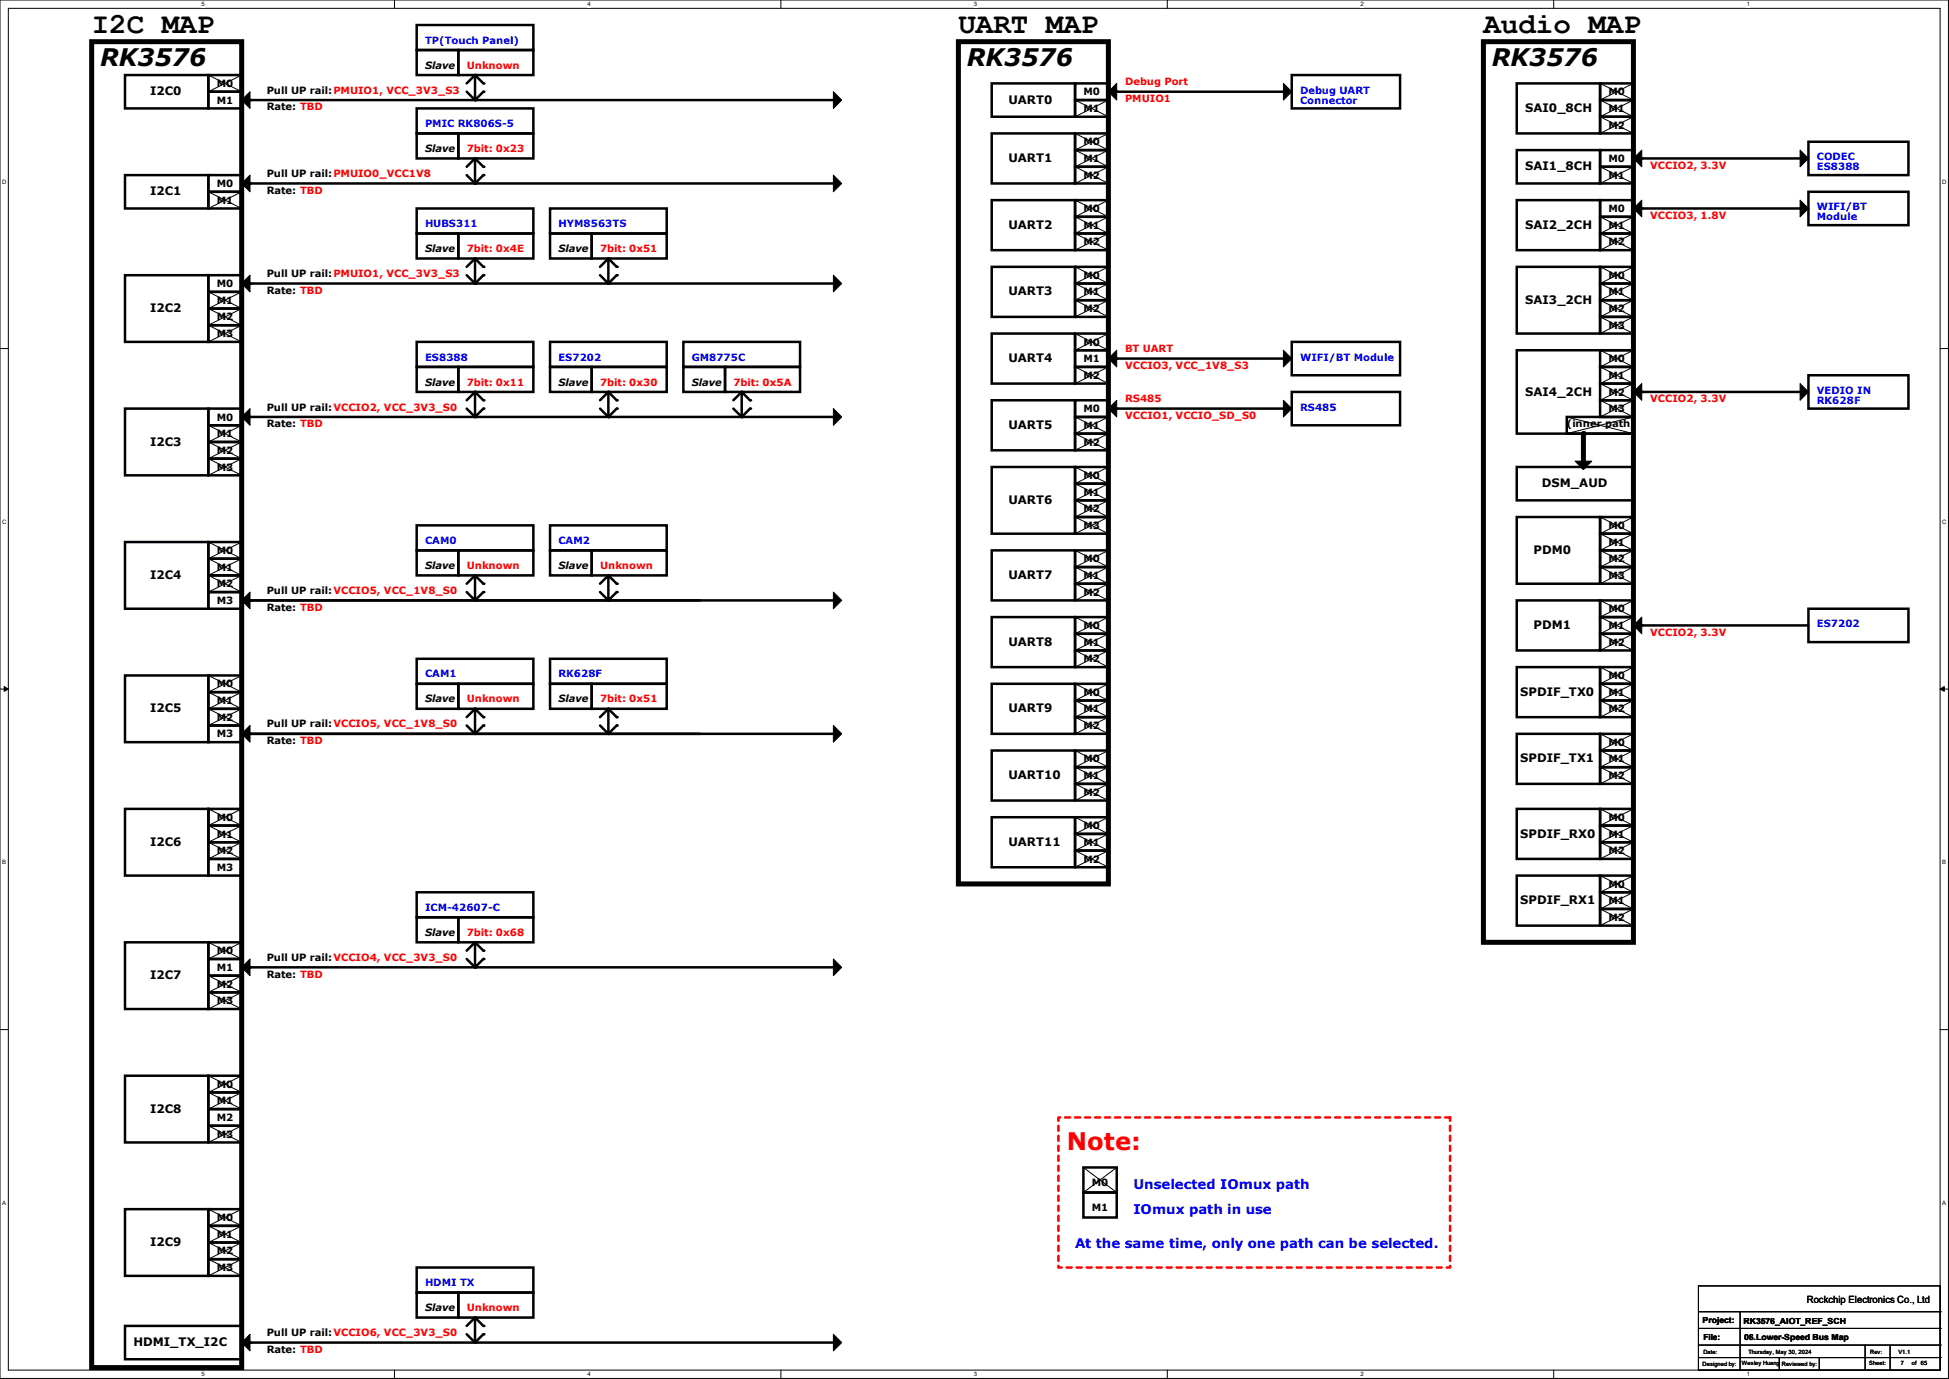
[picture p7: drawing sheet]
<svg xmlns="http://www.w3.org/2000/svg" width="297mm" height="210mm" viewBox="0 0 297 210" stroke-linecap="round" stroke-linejoin="round" font-family="sans-serif">
<path d="M0 0h296.9v209.9h-296.9zM1.3 1.3h294.4v207.4h-294.4z" fill="none" stroke="#000" stroke-width=".15"/>
<g fill="#fff">
<path d="M30.7 .1h.5v1h-.5z"/>
<path d="M30.7 208.8h.5v1h-.5z"/>
</g>
<path d="M60.1 0v1.3M60.1 208.7v1.2" fill="none" stroke="#000" stroke-width=".15"/>
<g fill="#fff">
<path d="M89.5 .1h.5v1h-.5z"/>
<path d="M89.5 208.8h.5v1h-.5z"/>
</g>
<path d="M119 0v1.3M119 208.7v1.2" fill="none" stroke="#000" stroke-width=".15"/>
<g fill="#fff">
<path d="M148.4 .1h.5v1h-.5z"/>
<path d="M148.4 208.8h.5v1h-.5z"/>
</g>
<path d="M177.9 0v1.3M177.9 208.7v1.2" fill="none" stroke="#000" stroke-width=".15"/>
<g fill="#fff">
<path d="M207.3 .1h.5v1h-.5z"/>
<path d="M207.3 208.8h.5v1h-.5z"/>
</g>
<path d="M236.8 0v1.3M236.8 208.7v1.2" fill="none" stroke="#000" stroke-width=".15"/>
<g fill="#fff">
<path d="M266.2 .1h.5v1h-.5z"/>
<path d="M266.2 208.8h.5v1h-.5z"/>
<path d="M.3 27.2h.7v1h-.7z"/>
<path d="M296 27.2h.6v1h-.6z"/>
<path d="M.3 79h.7v1h-.7z"/>
<path d="M296 79h.6v1h-.6z"/>
</g>
<path d="M0 53.1h1.3M295.7 53.1h1.2" fill="none" stroke="#000" stroke-width=".15"/>
<g fill="#fff">
<path d="M.3 130.9h.6v1h-.6z"/>
<path d="M296 130.9h.6v1h-.6z"/>
</g>
<path d="M0 104.9h1.3M295.7 104.9h1.2" fill="none" stroke="#000" stroke-width=".15"/>
<path d="M.6 104.6l.7 .3-.7 .4zM295.7 104.9l.6-.3v.7z" fill="#000" stroke="#000" stroke-width=".15"/>
<g fill="#fff">
<path d="M.3 182.7h.6v1h-.6z"/>
<path d="M296 182.7h.5v1h-.5z"/>
</g>
<g fill="none" stroke="#000" stroke-width=".15">
<path d="M31.7 11.4h.1M31.7 11.4l5.1 2.6M36.8 11.4h.1M36.8 11.4l-5.1 2.6M163.8 15.2h.1M163.8 15.2l5.1 2.6M168.9 15.2h.1M168.9 15.2l-5.1 2.6M243.8 15.2h.1M243.8 17.8h.1M243.8 12.7h.1M243.8 15.2l5.1 2.6"/>
<path d="M243.8 17.8l5.1 2.5M243.8 12.7l5.1 2.5M248.9 15.2h.1M248.9 17.8h.1M248.9 12.7h.1M248.9 15.2l-5.1 2.6M248.9 17.8l-5.1 2.5M248.9 12.7l-5.1 2.5M31.7 29.2h.1M31.7 29.2l5.1 2.5M36.8 29.2h.1M36.8 29.2l-5.1 2.5"/>
<path d="M163.8 20.3h.1M163.8 22.9h.1M163.8 25.4h.1M163.8 30.5h.1M163.8 33h.1M163.8 35.6h.1M163.8 20.3l5.1 2.6M163.8 22.9l5.1 2.5M163.8 25.4l5.1 2.5M163.8 30.5l5.1 2.5M163.8 33l5.1 2.6M163.8 35.6l5.1 2.5"/>
<path d="M168.9 20.3h.1M168.9 22.9h.1M168.9 25.4h.1M168.9 30.5h.1M168.9 33h.1M168.9 35.6h.1M168.9 20.3l-5.1 2.6M168.9 22.9l-5.1 2.5M168.9 25.4l-5.1 2.5M168.9 30.5l-5.1 2.5M168.9 33l-5.1 2.6M168.9 35.6l-5.1 2.5"/>
<path d="M243.8 25.4h.1M243.8 33h.1M243.8 35.6h.1M243.8 25.4l5.1 2.5M243.8 33l5.1 2.6M243.8 35.6l5.1 2.5M248.9 25.4h.1M248.9 33h.1M248.9 35.6h.1M248.9 25.4l-5.1 2.5M248.9 33l-5.1 2.6M248.9 35.6l-5.1 2.5"/>
<path d="M31.7 44.4h.1M31.7 47h.1M31.7 49.5h.1M31.7 44.4l5.1 2.6M31.7 47l5.1 2.5M31.7 49.5l5.1 2.6M36.8 44.4h.1M36.8 47h.1M36.8 49.5h.1M36.8 44.4l-5.1 2.6M36.8 47l-5.1 2.5M36.8 49.5l-5.1 2.6"/>
<path d="M163.8 40.6h.1M163.8 43.2h.1M163.8 45.7h.1M163.8 55.9h.1M163.8 50.8h.1M163.8 40.6l5.1 2.6M163.8 43.2l5.1 2.5M163.8 45.7l5.1 2.6M163.8 55.9l5.1 2.5M163.8 50.8l5.1 2.5M168.9 40.6h.1M168.9 43.2h.1"/>
<path d="M168.9 45.7h.1M168.9 55.9h.1M168.9 50.8h.1M168.9 40.6l-5.1 2.6M168.9 43.2l-5.1 2.5M168.9 45.7l-5.1 2.6M168.9 55.9l-5.1 2.5M168.9 50.8l-5.1 2.5M243.8 40.6h.1M243.8 43.2h.1M243.8 45.7h.1M243.8 48.3h.1"/>
<path d="M243.8 53.3h.1M243.8 55.9h.1M243.8 58.4h.1M243.8 40.6l5.1 2.6M243.8 43.2l5.1 2.5M243.8 45.7l5.1 2.6M243.8 48.3l5.1 2.5M243.8 53.3l5.1 2.6M243.8 55.9l5.1 2.5M243.8 58.4l5.1 2.6M248.9 40.6h.1M248.9 43.2h.1"/>
<path d="M248.9 45.7h.1M248.9 48.3h.1M248.9 53.3h.1M248.9 55.9h.1M248.9 58.4h.1M248.9 40.6l-5.1 2.6M248.9 43.2l-5.1 2.5M248.9 45.7l-5.1 2.6M248.9 48.3l-5.1 2.5M248.9 53.3l-5.1 2.6M248.9 55.9l-5.1 2.5M248.9 58.4l-5.1 2.6"/>
<path d="M31.7 64.8h.1M31.7 67.3h.1M31.7 69.8h.1M31.7 64.8l5.1 2.5M31.7 67.3l5.1 2.5M31.7 69.8l5.1 2.6M36.8 64.8h.1M36.8 67.3h.1M36.8 69.8h.1M36.8 64.8l-5.1 2.5M36.8 67.3l-5.1 2.5M36.8 69.8l-5.1 2.6"/>
<path d="M163.8 73.7h.1M163.8 76.2h.1M163.8 78.7h.1M163.8 71.1h.1M163.8 66h.1M163.8 63.5h.1M163.8 73.7l5.1 2.5M163.8 76.2l5.1 2.5M163.8 78.7l5.1 2.6M163.8 71.1l5.1 2.6M163.8 66l5.1 2.6M163.8 63.5l5.1 2.5"/>
<path d="M168.9 73.7h.1M168.9 76.2h.1M168.9 78.7h.1M168.9 71.1h.1M168.9 66h.1M168.9 63.5h.1M168.9 73.7l-5.1 2.5M168.9 76.2l-5.1 2.5M168.9 78.7l-5.1 2.6M168.9 71.1l-5.1 2.6M168.9 66l-5.1 2.6M168.9 63.5l-5.1 2.5"/>
<path d="M238.8 63.5h.1M238.8 63.5l10.1 2.5M243.8 61h.1M243.8 78.7h.1M243.8 61l5.1 2.5M243.8 78.7l5.1 2.6M248.9 61h.1M248.9 78.7h.1M248.9 63.5h.1M248.9 61l-5.1 2.5M248.9 78.7l-5.1 2.6M248.9 63.5l-10.1 2.5"/>
<path d="M31.7 82.5h.1M31.7 85.1h.1M31.7 87.6h.1M31.7 82.5l5.1 2.6M31.7 85.1l5.1 2.5M31.7 87.6l5.1 2.6M36.8 82.5h.1M36.8 85.1h.1M36.8 87.6h.1M36.8 82.5l-5.1 2.6M36.8 85.1l-5.1 2.5M36.8 87.6l-5.1 2.6"/>
<path d="M163.8 83.8h.1M163.8 86.4h.1M163.8 88.9h.1M163.8 94h.1M163.8 96.5h.1M163.8 99.1h.1M163.8 83.8l5.1 2.6M163.8 86.4l5.1 2.5M163.8 88.9l5.1 2.5M163.8 94l5.1 2.5M163.8 96.5l5.1 2.6M163.8 99.1l5.1 2.5"/>
<path d="M168.9 83.8h.1M168.9 86.4h.1M168.9 88.9h.1M168.9 94h.1M168.9 96.5h.1M168.9 99.1h.1M168.9 83.8l-5.1 2.6M168.9 86.4l-5.1 2.5M168.9 88.9l-5.1 2.5M168.9 94l-5.1 2.5M168.9 96.5l-5.1 2.6M168.9 99.1l-5.1 2.5"/>
<path d="M243.8 94h.1M243.8 96.5h.1M243.8 81.3h.1M243.8 83.8h.1M243.8 86.4h.1M243.8 91.4h.1M243.8 94l5.1 2.5M243.8 96.5l5.1 2.6M243.8 81.3l5.1 2.5M243.8 83.8l5.1 2.6M243.8 86.4l5.1 2.5M243.8 91.4l5.1 2.6"/>
<path d="M248.9 94h.1M248.9 96.5h.1M248.9 81.3h.1M248.9 83.8h.1M248.9 86.4h.1M248.9 91.4h.1M248.9 94l-5.1 2.5M248.9 96.5l-5.1 2.6M248.9 81.3l-5.1 2.5M248.9 83.8l-5.1 2.6M248.9 86.4l-5.1 2.5M248.9 91.4l-5.1 2.6"/>
<path d="M31.7 102.9h.1M31.7 105.4h.1M31.7 107.9h.1M31.7 102.9l5.1 2.5M31.7 105.4l5.1 2.5M31.7 107.9l5.1 2.6M36.8 102.9h.1M36.8 105.4h.1M36.8 107.9h.1M36.8 102.9l-5.1 2.5M36.8 105.4l-5.1 2.5M36.8 107.9l-5.1 2.6"/>
<path d="M163.8 104.1h.1M163.8 106.7h.1M163.8 109.2h.1M163.8 114.3h.1M163.8 116.8h.1M163.8 119.4h.1M163.8 104.1l5.1 2.6M163.8 106.7l5.1 2.5M163.8 109.2l5.1 2.6M163.8 114.3l5.1 2.5M163.8 116.8l5.1 2.6M163.8 119.4l5.1 2.5"/>
<path d="M168.9 104.1h.1M168.9 106.7h.1M168.9 109.2h.1M168.9 114.3h.1M168.9 116.8h.1M168.9 119.4h.1M168.9 104.1l-5.1 2.6M168.9 106.7l-5.1 2.5M168.9 109.2l-5.1 2.6M168.9 114.3l-5.1 2.5M168.9 116.8l-5.1 2.6M168.9 119.4l-5.1 2.5"/>
<path d="M243.8 104.1h.1M243.8 106.7h.1M243.8 114.3h.1M243.8 116.8h.1M243.8 111.8h.1M243.8 101.6h.1M243.8 104.1l5.1 2.6M243.8 106.7l5.1 2.5M243.8 114.3l5.1 2.5M243.8 116.8l5.1 2.6M243.8 111.8l5.1 2.5M243.8 101.6l5.1 2.5"/>
<path d="M248.9 104.1h.1M248.9 106.7h.1M248.9 114.3h.1M248.9 116.8h.1M248.9 111.8h.1M248.9 101.6h.1M248.9 104.1l-5.1 2.6M248.9 106.7l-5.1 2.5M248.9 114.3l-5.1 2.5M248.9 116.8l-5.1 2.6M248.9 111.8l-5.1 2.5M248.9 101.6l-5.1 2.5"/>
<path d="M31.7 123.2h.1M31.7 125.7h.1M31.7 128.3h.1M31.7 123.2v5.1M31.7 128.3l5.1 2.5M31.7 125.7l5.1 2.6M31.7 123.2l5.1 2.5M36.8 128.3h.1M36.8 125.7h.1M36.8 123.2h.1M36.8 128.3l-5.1 2.5M36.8 125.7l-5.1 2.6"/>
<path d="M36.8 123.2l-5.1 2.5M163.8 124.5h.1M163.8 127h.1M163.8 129.5h.1M163.8 124.5l5.1 2.5M163.8 127l5.1 2.5M163.8 129.5l5.1 2.6M168.9 124.5h.1M168.9 127h.1M168.9 129.5h.1M168.9 124.5l-5.1 2.5M168.9 127l-5.1 2.5"/>
<path d="M168.9 129.5l-5.1 2.6M243.8 125.7h.1M243.8 128.3h.1M243.8 135.9h.1M243.8 138.4h.1M243.8 133.3h.1M243.8 123.2h.1M243.8 125.7l5.1 2.6M243.8 128.3l5.1 2.5M243.8 135.9l5.1 2.5M243.8 138.4l5.1 2.6M243.8 133.3l5.1 2.6"/>
<path d="M243.8 123.2l5.1 2.5M248.9 125.7h.1M248.9 128.3h.1M248.9 135.9h.1M248.9 138.4h.1M248.9 133.3h.1M248.9 123.2h.1M248.9 125.7l-5.1 2.6M248.9 128.3l-5.1 2.5M248.9 135.9l-5.1 2.5M248.9 138.4l-5.1 2.6M248.9 133.3l-5.1 2.6"/>
<path d="M248.9 123.2l-5.1 2.5M0 156.8h1.3M31.7 143.5h.1M31.7 148.6h.1M31.7 151.1h.1M31.7 143.5l5.1 2.5M31.7 148.6l5.1 2.5M31.7 151.1l5.1 2.6M36.8 143.5h.1M36.8 148.6h.1M36.8 151.1h.1M36.8 143.5l-5.1 2.5"/>
<path d="M36.8 148.6l-5.1 2.5M36.8 151.1l-5.1 2.6M295.7 156.8h1.2M31.7 163.8h.1M31.7 166.4h.1M31.7 171.4h.1M31.7 163.8l5.1 2.6M31.7 166.4l5.1 2.5M31.7 171.4l5.1 2.6M36.8 163.8h.1M36.8 166.4h.1M36.8 171.4h.1"/>
<path d="M36.8 163.8l-5.1 2.6M36.8 166.4l-5.1 2.5M36.8 171.4l-5.1 2.6M165.1 177.8h.1M165.1 177.8l5.1 3.8M170.2 177.8h.1M170.2 177.8l-5.1 3.8M31.7 184.1h.1M31.7 186.7h.1M31.7 189.2h.1M31.7 191.8h.1M31.7 184.1l5.1 2.6"/>
<path d="M31.7 186.7l5.1 2.5M31.7 189.2l5.1 2.6M31.7 191.8l5.1 2.5M36.8 184.1h.1M36.8 186.7h.1M36.8 189.2h.1M36.8 191.8h.1M36.8 184.1l-5.1 2.6M36.8 186.7l-5.1 2.5M36.8 189.2l-5.1 2.6M36.8 191.8l-5.1 2.5M258.8 195.8h36.9v12.9h-36.9z"/>
<path d="M258.8 199.8h36.9M265.2 199.8v8.9M295.7 199.8h.1M258.8 202.3h36.9M258.8 204.9h36.9M258.8 206.8h36.9M265.2 208.7h.1M271.1 208.7h.1M271.1 206.8v1.9M277.2 208.7h.1M277.2 206.8v1.9M284.2 208.7h.1"/>
<path d="M284.2 204.9v3.8M288 208.7h.1M288 204.9v3.8M295.7 202.3h.1M295.7 204.9h.1M295.7 206.8h.1"/>
</g>
<path d="M161.3 170.2h59.7v22.8h-59.7z" fill="none" stroke="#f00" stroke-width=".38" stroke-dasharray=".8 .8"/>
<path d="M14 6.3h22.8v202h-22.8zM146 6.3h22.9v128.3h-22.9zM226.1 6.3h22.8v137.2h-22.8zM241.3 66v5.1" fill="none" stroke="#000" stroke-width=".76"/>
<g fill="#000" stroke="#000" stroke-width=".15">
<path d="M36.8 15.2l1.3-1.2v2.5z" fill-rule="evenodd"/>
<path d="M127 14l1.3 1.2-1.3 1.3z" fill-rule="evenodd"/>
<path d="M170.2 12.7v2.5l-1.3-1.2z" fill-rule="evenodd"/>
<path d="M195.6 12.7l1.2 1.3-1.2 1.2z" fill-rule="evenodd"/>
<path d="M36.8 27.9l1.3-1.2v2.5z" fill-rule="evenodd"/>
<path d="M127 26.7l1.3 1.2-1.3 1.3z" fill-rule="evenodd"/>
<path d="M250.2 22.9v2.5l-1.3-1.3z" fill-rule="evenodd"/>
<path d="M250.2 30.5v2.5l-1.3-1.3z" fill-rule="evenodd"/>
<path d="M274.3 22.9l1.3 1.2-1.3 1.3z" fill-rule="evenodd"/>
<path d="M274.3 30.5l1.3 1.2-1.3 1.3z" fill-rule="evenodd"/>
<path d="M36.8 43.2l1.3-1.3v2.5z" fill-rule="evenodd"/>
<path d="M127 41.9l1.3 1.3-1.3 1.2z" fill-rule="evenodd"/>
<path d="M168.9 54.6l1.3-1.3v2.6z" fill-rule="evenodd"/>
<path d="M195.6 53.3l1.2 1.3-1.2 1.3z" fill-rule="evenodd"/>
<path d="M250.2 58.4v2.6l-1.3-1.3z" fill-rule="evenodd"/>
<path d="M274.3 58.4l1.3 1.3-1.3 1.3z" fill-rule="evenodd"/>
<path d="M36.8 63.5l1.3-1.3v2.6z" fill-rule="evenodd"/>
<path d="M127 62.2l1.3 1.3-1.3 1.3z" fill-rule="evenodd"/>
<path d="M170.2 61v2.5l-1.3-1.3z" fill-rule="evenodd"/>
<path d="M195.6 61l1.2 1.2-1.2 1.3z" fill-rule="evenodd"/>
<path d="M240 70.2h2.6l-1.3 1.3v-1.3v1.3z" fill-rule="evenodd"/>
<path d="M38.1 90.2v2.5l-1.3-1.3z" fill-rule="evenodd"/>
<path d="M127 90.2l1.3 1.2-1.3 1.3z" fill-rule="evenodd"/>
<path d="M248.9 95.2l1.3-1.2v2.5z" fill-rule="evenodd"/>
<path d="M36.8 111.8l1.3-1.3v2.5z" fill-rule="evenodd"/>
<path d="M127 110.5l1.3 1.3-1.3 1.2z" fill-rule="evenodd"/>
<path d="M36.8 147.3l1.3-1.3v2.6z" fill-rule="evenodd"/>
<path d="M127 146l1.3 1.3-1.3 1.3z" fill-rule="evenodd"/>
<path d="M36.8 204.5l1.3-1.3v2.5z" fill-rule="evenodd"/>
<path d="M127 203.2l1.3 1.3-1.3 1.2z" fill-rule="evenodd"/>
</g>
<g fill="none" stroke="#000" stroke-width=".38">
<path d="M19 11.4h12.7v5.1h-12.7zM31.7 11.4h5.1v2.6h-5.1zM31.7 14h5.1v2.5h-5.1zM38.1 15.2h88.9M63.5 16.5h17.8v3.8h-17.8zM63.5 3.8h17.8v3.8h-17.8zM63.5 7.6h6.3v3.8h-6.3zM69.8 7.6h11.5v3.8h-11.5zM71.1 14l1.3 1.2M72.4 11.4v3.8M72.4 11.4l-1.3 1.3M72.4 11.4l1.3 1.3"/>
<path d="M73.7 14l-1.3 1.2M151.1 12.7h12.7v5.1h-12.7zM163.8 12.7h5.1v2.5h-5.1zM163.8 15.2h5.1v2.6h-5.1zM170.2 14h25.4M196.8 11.4h16.6v5.1h-16.6zM231.1 12.7h12.7v7.6h-12.7zM243.8 12.7h5.1v2.5h-5.1zM243.8 15.2h5.1v2.6h-5.1zM243.8 17.8h5.1v2.5h-5.1zM19 26.7h12.7v5h-12.7zM31.7 26.7h5.1v2.5h-5.1z"/>
<path d="M31.7 29.2h5.1v2.5h-5.1zM38.1 27.9h88.9M63.5 31.7h17.8v3.9h-17.8zM63.5 35.6h6.3v3.8h-6.3zM63.5 20.3h6.3v3.8h-6.3zM69.8 35.6h11.5v3.8h-11.5zM69.8 20.3h11.5v3.8h-11.5zM71.1 26.7l1.3 1.2M72.4 24.1v3.8M72.4 39.4v3.8M72.4 39.4l-1.3 1.2M72.4 39.4l1.3 1.2"/>
<path d="M72.4 24.1l-1.3 1.3M72.4 24.1l1.3 1.3M73.7 26.7l-1.3 1.2M83.8 35.6h6.4v3.8h-6.4zM83.8 31.7h17.8v3.9h-17.8zM90.2 35.6h11.4v3.8h-11.4zM92.7 39.4l-1.3 1.2M92.7 39.4l1.3 1.2M92.7 39.4v3.8M151.1 20.3h12.7v7.6h-12.7zM151.1 30.5h12.7v7.6h-12.7zM163.8 20.3h5.1v2.6h-5.1z"/>
<path d="M163.8 25.4h5.1v2.5h-5.1zM163.8 22.9h5.1v2.5h-5.1zM163.8 35.6h5.1v2.5h-5.1zM163.8 30.5h5.1v2.5h-5.1zM163.8 33h5.1v2.6h-5.1zM231.1 22.9h12.7v5h-12.7zM231.1 30.5h12.7v7.6h-12.7zM243.8 25.4h5.1v2.5h-5.1zM243.8 22.9h5.1v2.5h-5.1zM243.8 35.6h5.1v2.5h-5.1zM243.8 33h5.1v2.6h-5.1zM243.8 30.5h5.1v2.5h-5.1z"/>
<path d="M250.2 24.1h25.4M250.2 31.7h25.4M275.6 21.6h15.2v5.1h-15.2zM275.6 29.2h15.2v5.1h-15.2zM19 41.9h12.7v10.2h-12.7zM31.7 41.9h5.1v2.5h-5.1zM31.7 44.4h5.1v2.6h-5.1zM31.7 47h5.1v2.5h-5.1zM31.7 49.5h5.1v2.6h-5.1zM38.1 43.2h88.9M63.5 55.9h6.3v3.8h-6.3zM63.5 52.1h17.8v3.8h-17.8z"/>
<path d="M69.8 55.9h11.5v3.8h-11.5zM71.1 41.9l1.3 1.3M72.4 59.7l-1.3 1.3M72.4 59.7l1.3 1.3M72.4 59.7v3.8M73.7 41.9l-1.3 1.3M83.8 55.9h6.4v3.8h-6.4zM83.8 52.1h17.8v3.8h-17.8zM90.2 55.9h11.4v3.8h-11.4zM91.4 41.9l1.3 1.3M92.7 59.7v3.8M92.7 59.7l-1.3 1.3"/>
<path d="M92.7 59.7l1.3 1.3M94 41.9l-1.3 1.3M104.1 52.1h17.8v3.8h-17.8zM104.1 55.9h6.4v3.8h-6.4zM110.5 55.9h11.4v3.8h-11.4zM113 59.7l-1.2 1.3M113 59.7l1.3 1.3M113 59.7v3.8M151.1 40.6h12.7v7.7h-12.7zM151.1 50.8h12.7v7.6h-12.7zM163.8 40.6h5.1v2.6h-5.1zM163.8 43.2h5.1v2.5h-5.1z"/>
<path d="M163.8 45.7h5.1v2.6h-5.1zM163.8 53.3h5.1v2.6h-5.1zM163.8 55.9h5.1v2.5h-5.1zM163.8 50.8h5.1v2.5h-5.1zM170.2 54.6h25.4M196.8 59.7h16.6v5.1h-16.6zM196.8 52.1h16.6v5h-16.6zM231.1 40.6h12.7v10.2h-12.7zM231.1 53.3h17.8v12.7h-17.8zM243.8 40.6h5.1v2.6h-5.1zM243.8 48.3h5.1v2.5h-5.1zM243.8 45.7h5.1v2.6h-5.1z"/>
<path d="M243.8 43.2h5.1v2.5h-5.1zM243.8 53.3h5.1v2.6h-5.1zM243.8 55.9h5.1v2.5h-5.1zM243.8 58.4h5.1v2.6h-5.1zM250.2 59.7h25.4M275.6 57.1h15.2v5.1h-15.2zM19 62.2h12.7v10.2h-12.7zM31.7 62.2h5.1v2.6h-5.1zM31.7 64.8h5.1v2.5h-5.1zM31.7 67.3h5.1v2.5h-5.1zM31.7 69.8h5.1v2.6h-5.1zM38.1 63.5h88.9"/>
<path d="M71.1 62.2l1.3 1.3M73.7 62.2l-1.3 1.3M91.4 62.2l1.3 1.3M94 62.2l-1.3 1.3M111.8 62.2l1.2 1.3M114.3 62.2l-1.3 1.3M151.1 71.1h12.7v10.2h-12.7zM151.1 61h12.7v7.6h-12.7zM163.8 71.1h5.1v2.6h-5.1zM163.8 73.7h5.1v2.5h-5.1zM163.8 76.2h5.1v2.5h-5.1zM163.8 78.7h5.1v2.6h-5.1z"/>
<path d="M163.8 63.5h5.1v2.5h-5.1zM163.8 66h5.1v2.6h-5.1zM163.8 61h5.1v2.5h-5.1zM170.2 62.2h25.4M231.1 78.7h12.7v10.2h-12.7zM231.1 71.1h17.8v5.1h-17.8zM238.8 63.5h10.1v2.5h-10.1zM243.8 61h5.1v2.5h-5.1zM243.8 78.7h5.1v2.6h-5.1zM19 82.5h12.7v10.2h-12.7zM31.7 82.5h5.1v2.6h-5.1zM31.7 85.1h5.1v2.5h-5.1z"/>
<path d="M31.7 87.6h5.1v2.6h-5.1zM31.7 90.2h5.1v2.5h-5.1zM38.1 91.4h88.9M63.5 80h17.8v3.8h-17.8zM63.5 83.8h6.3v3.8h-6.3zM69.8 83.8h11.5v3.8h-11.5zM71.1 90.2l1.3 1.2M72.4 87.6v3.8M72.4 87.6l-1.3 1.3M72.4 87.6l1.3 1.3M73.7 90.2l-1.3 1.2M83.8 80h17.8v3.8h-17.8z"/>
<path d="M83.8 83.8h6.4v3.8h-6.4zM90.2 83.8h11.4v3.8h-11.4zM91.4 90.2l1.3 1.2M92.7 87.6v3.8M92.7 87.6l-1.3 1.3M92.7 87.6l1.3 1.3M94 90.2l-1.3 1.2M151.1 83.8h12.7v7.6h-12.7zM151.1 94h12.7v7.6h-12.7zM163.8 83.8h5.1v2.6h-5.1zM163.8 86.4h5.1v2.5h-5.1zM163.8 88.9h5.1v2.5h-5.1z"/>
<path d="M163.8 94h5.1v2.5h-5.1zM163.8 96.5h5.1v2.6h-5.1zM163.8 99.1h5.1v2.5h-5.1zM231.1 91.4h12.7v7.7h-12.7zM243.8 96.5h5.1v2.6h-5.1zM243.8 94h5.1v2.5h-5.1zM243.8 86.4h5.1v2.5h-5.1zM243.8 91.4h5.1v2.6h-5.1zM243.8 81.3h5.1v2.5h-5.1zM243.8 83.8h5.1v2.6h-5.1zM250.2 95.2h25.4M275.6 92.7h15.2v5.1h-15.2z"/>
<path d="M19 102.9h12.7v10.1h-12.7zM31.7 107.9h5.1v2.6h-5.1zM31.7 102.9h5.1v2.5h-5.1zM31.7 110.5h5.1v2.5h-5.1zM31.7 105.4h5.1v2.5h-5.1zM38.1 111.8h88.9M63.5 100.3h17.8v3.8h-17.8zM63.5 104.1h6.3v3.8h-6.3zM69.8 104.1h11.5v3.8h-11.5zM71.1 110.5l1.3 1.3M72.4 107.9v3.9M72.4 107.9l-1.3 1.3"/>
<path d="M72.4 107.9l1.3 1.3M73.7 110.5l-1.3 1.3M83.8 100.3h17.8v3.8h-17.8zM83.8 104.1h6.4v3.8h-6.4zM90.2 104.1h11.4v3.8h-11.4zM91.4 110.5l1.3 1.3M92.7 107.9v3.9M92.7 107.9l-1.3 1.3M92.7 107.9l1.3 1.3M94 110.5l-1.3 1.3M151.1 104.1h12.7v7.7h-12.7zM151.1 114.3h12.7v7.6h-12.7z"/>
<path d="M163.8 104.1h5.1v2.6h-5.1zM163.8 106.7h5.1v2.5h-5.1zM163.8 109.2h5.1v2.6h-5.1zM163.8 114.3h5.1v2.5h-5.1zM163.8 116.8h5.1v2.6h-5.1zM163.8 119.4h5.1v2.5h-5.1zM231.1 101.6h12.7v7.6h-12.7zM231.1 111.8h12.7v7.6h-12.7zM243.8 106.7h5.1v2.5h-5.1zM243.8 104.1h5.1v2.6h-5.1zM243.8 101.6h5.1v2.5h-5.1zM243.8 114.3h5.1v2.5h-5.1z"/>
<path d="M243.8 111.8h5.1v2.5h-5.1zM243.8 116.8h5.1v2.6h-5.1zM19 123.2h12.7v10.1h-12.7zM31.7 130.8h5.1v2.5h-5.1zM31.7 128.3h5.1v2.5h-5.1zM31.7 125.7h5.1v2.6h-5.1zM31.7 123.2h5.1v2.5h-5.1zM31.7 123.2v5.1M63.5 135.9h17.8v3.8h-17.8zM63.5 139.7h6.3v3.8h-6.3zM69.8 139.7h11.5v3.8h-11.5zM151.1 124.5h12.7v7.6h-12.7z"/>
<path d="M163.8 124.5h5.1v2.5h-5.1zM163.8 127h5.1v2.5h-5.1zM163.8 129.5h5.1v2.6h-5.1zM231.1 133.3h12.7v7.7h-12.7zM231.1 123.2h12.7v7.6h-12.7zM243.8 135.9h5.1v2.5h-5.1zM243.8 125.7h5.1v2.6h-5.1zM243.8 133.3h5.1v2.6h-5.1zM243.8 123.2h5.1v2.5h-5.1zM243.8 128.3h5.1v2.5h-5.1zM243.8 138.4h5.1v2.6h-5.1zM19 143.5h12.7v10.2h-12.7z"/>
<path d="M31.7 146h5.1v2.6h-5.1zM31.7 143.5h5.1v2.5h-5.1zM31.7 151.1h5.1v2.6h-5.1zM31.7 148.6h5.1v2.5h-5.1zM38.1 147.3h88.9M71.1 146l1.3 1.3M72.4 143.5v3.8M72.4 143.5l-1.3 1.3M72.4 143.5l1.3 1.3M73.7 146l-1.3 1.3M19 163.8h12.7v10.2h-12.7zM31.7 166.4h5.1v2.5h-5.1z"/>
<path d="M31.7 163.8h5.1v2.6h-5.1zM31.7 171.4h5.1v2.6h-5.1zM31.7 168.9h5.1v2.5h-5.1zM165.1 177.8h5.1v3.8h-5.1zM19 184.1h12.7v10.2h-12.7zM31.7 184.1h5.1v2.6h-5.1zM31.7 191.8h5.1v2.5h-5.1zM31.7 186.7h5.1v2.5h-5.1zM31.7 189.2h5.1v2.6h-5.1zM63.5 196.8h6.3v3.9h-6.3zM63.5 193h17.8v3.8h-17.8zM69.8 196.8h11.5v3.9h-11.5z"/>
<path d="M165.1 181.6h5.1v3.8h-5.1zM19 201.9h17.8v5.1h-17.8zM38.1 204.5h88.9M71.1 203.2l1.3 1.3M72.4 200.7v3.8M72.4 200.7l-1.3 1.2M72.4 200.7l1.3 1.2M73.7 203.2l-1.3 1.3"/>
</g>
<g fill="#000">
<circle cx="38.1" cy="15.2" r=".19"/>
<circle cx="72.4" cy="11.4" r=".19"/>
<circle cx="72.4" cy="15.2" r=".19"/>
<circle cx="73.7" cy="12.7" r=".19"/>
<circle cx="73.7" cy="14" r=".19"/>
<circle cx="170.2" cy="14" r=".19"/>
<circle cx="38.1" cy="27.9" r=".19"/>
<circle cx="72.4" cy="39.4" r=".19"/>
<circle cx="72.4" cy="27.9" r=".19"/>
<circle cx="72.4" cy="24.1" r=".19"/>
<circle cx="73.7" cy="25.4" r=".19"/>
<circle cx="73.7" cy="26.7" r=".19"/>
<circle cx="92.7" cy="39.4" r=".19"/>
<circle cx="250.2" cy="24.1" r=".19"/>
<circle cx="250.2" cy="31.8" r=".19"/>
<circle cx="38.1" cy="43.2" r=".19"/>
<circle cx="72.4" cy="59.7" r=".19"/>
<circle cx="72.4" cy="43.2" r=".19"/>
<circle cx="73.7" cy="41.9" r=".19"/>
<circle cx="73.7" cy="40.6" r=".19"/>
<circle cx="92.7" cy="59.7" r=".19"/>
<circle cx="92.7" cy="43.2" r=".19"/>
<circle cx="94" cy="41.9" r=".19"/>
<circle cx="94" cy="40.6" r=".19"/>
<circle cx="113" cy="59.7" r=".19"/>
<circle cx="170.2" cy="54.6" r=".19"/>
<circle cx="250.2" cy="59.7" r=".19"/>
<circle cx="38.1" cy="63.5" r=".19"/>
<circle cx="72.4" cy="63.5" r=".19"/>
<circle cx="73.7" cy="62.2" r=".19"/>
<circle cx="73.7" cy="61" r=".19"/>
<circle cx="92.7" cy="63.5" r=".19"/>
<circle cx="94" cy="62.2" r=".19"/>
<circle cx="94" cy="61" r=".19"/>
<circle cx="113" cy="63.5" r=".19"/>
<circle cx="114.3" cy="61" r=".19"/>
<circle cx="114.3" cy="62.2" r=".19"/>
<circle cx="170.2" cy="62.2" r=".19"/>
<circle cx="241.3" cy="66" r=".38"/>
<circle cx="38.1" cy="91.4" r=".19"/>
<circle cx="72.4" cy="87.6" r=".19"/>
<circle cx="72.4" cy="91.4" r=".19"/>
<circle cx="73.7" cy="88.9" r=".19"/>
<circle cx="73.7" cy="90.2" r=".19"/>
<circle cx="92.7" cy="91.4" r=".19"/>
<circle cx="92.7" cy="87.6" r=".19"/>
<circle cx="94" cy="90.2" r=".19"/>
<circle cx="94" cy="88.9" r=".19"/>
<circle cx="250.2" cy="95.2" r=".19"/>
<circle cx="38.1" cy="111.8" r=".19"/>
<circle cx="72.4" cy="108" r=".19"/>
<circle cx="72.4" cy="111.8" r=".19"/>
<circle cx="73.7" cy="109.2" r=".19"/>
<circle cx="73.7" cy="110.5" r=".19"/>
<circle cx="92.7" cy="107.9" r=".19"/>
<circle cx="92.7" cy="111.8" r=".19"/>
<circle cx="94" cy="110.5" r=".19"/>
<circle cx="94" cy="109.2" r=".19"/>
<circle cx="31.8" cy="128.3" r=".19"/>
<circle cx="31.8" cy="125.7" r=".19"/>
<circle cx="38.1" cy="147.3" r=".19"/>
<circle cx="72.4" cy="143.5" r=".19"/>
<circle cx="72.4" cy="147.3" r=".19"/>
<circle cx="73.7" cy="144.8" r=".19"/>
<circle cx="73.7" cy="146.1" r=".19"/>
<circle cx="38.1" cy="204.5" r=".19"/>
<circle cx="72.4" cy="204.5" r=".19"/>
<circle cx="72.4" cy="200.7" r=".19"/>
<circle cx="73.7" cy="201.9" r=".19"/>
<circle cx="73.7" cy="203.2" r=".19"/>
</g>
<g font-size="4.4">
<text x="14" y="5">I2C MAP</text>
<text x="146" y="5">UART MAP</text>
<text x="226.1" y="5">Audio MAP</text>
</g>
<g font-size="3.7">
<text x="15.2" y="10.1">RK3576</text>
<text x="147.3" y="10.1">RK3576</text>
<text x="227.3" y="10.1">RK3576</text>
</g>
<text font-size="3.7" fill="#f00" x="162.6" y="175.2">Note:</text>
<g font-size="2" fill="#00f">
<text x="172.7" y="185">IOmux path in use</text>
<text x="172.7" y="181.1">Unselected IOmux path</text>
<text x="163.8" y="190">At the same time, only one path can be selected.</text>
</g>
<g font-size="1.8">
<text x="22.9" y="14.5">I2C0</text>
<text x="153.7" y="15.8">UART0</text>
<text x="232.4" y="17.1">SAI0_8CH</text>
<text x="22.9" y="29.8">I2C1</text>
<text x="153.7" y="24.7">UART1</text>
<text x="232.4" y="26">SAI1_8CH</text>
<text x="153.7" y="34.8">UART2</text>
<text x="232.4" y="34.8">SAI2_2CH</text>
<text x="22.9" y="47.5">I2C2</text>
<text x="153.7" y="45">UART3</text>
<text x="232.4" y="46.3">SAI3_2CH</text>
<text x="153.7" y="55.2">UART4</text>
<text x="153.7" y="65.3">UART5</text>
<text x="232.4" y="60.2">SAI4_2CH</text>
<text x="22.9" y="67.9">I2C3</text>
<text x="153.7" y="76.8">UART6</text>
<text x="234.9" y="74.2">DSM_AUD</text>
<text x="22.9" y="88.2">I2C4</text>
<text x="153.7" y="88.2">UART7</text>
<text x="233.7" y="84.4">PDM0</text>
<text x="233.7" y="95.8">PDM1</text>
<text x="153.7" y="98.3">UART8</text>
<text x="231.6" y="106">SPDIF_TX0</text>
<text x="22.9" y="108.5">I2C5</text>
<text x="153.7" y="108.5">UART9</text>
<text x="153.7" y="118.7">UART10</text>
<text x="231.6" y="116.1">SPDIF_TX1</text>
<text x="22.9" y="128.8">I2C6</text>
<text x="153.7" y="128.8">UART11</text>
<text x="231.6" y="127.6">SPDIF_RX0</text>
<text x="231.6" y="137.7">SPDIF_RX1</text>
<text x="22.9" y="149.1">I2C7</text>
<text x="22.9" y="169.5">I2C8</text>
<text x="22.9" y="189.8">I2C9</text>
<text x="20.3" y="205">HDMI_TX_I2C</text>
</g>
<g font-size="1.5">
<text x="64.8" y="10.5">Slave</text>
<text x="33" y="13.3">M0</text>
<text x="33" y="15.8">M1</text>
<text x="40.6" y="14.3">Pull UP rail:PMUIO1, VCC_3V3_S3</text>
<text x="40.6" y="16.8">Rate: TBD</text>
<text x="165.1" y="14.5">M0</text>
<text x="165.1" y="17.1">M1</text>
<text x="245.1" y="14.5">M0</text>
<text x="245.1" y="17.1">M1</text>
<text x="64.8" y="23.2">Slave</text>
<text x="165.1" y="22.1">M0</text>
<text x="245.1" y="19.6">M2</text>
<text x="33" y="28.5">M0</text>
<text x="40.6" y="29.5">Rate: TBD</text>
<text x="40.6" y="27">Pull UP rail:PMUIO0_VCC1V8</text>
<text x="165.1" y="27.2">M2</text>
<text x="165.1" y="24.7">M1</text>
<text x="245.1" y="24.7">M0</text>
<text x="245.1" y="27.2">M1</text>
<text x="33" y="31">M1</text>
<text x="165.1" y="34.8">M1</text>
<text x="165.1" y="32.3">M0</text>
<text x="245.1" y="34.8">M1</text>
<text x="245.1" y="32.3">M0</text>
<text x="64.8" y="38.4">Slave</text>
<text x="85.1" y="38.4">Slave</text>
<text x="165.1" y="37.4">M2</text>
<text x="245.1" y="37.4">M2</text>
<text x="33" y="43.7">M0</text>
<text x="33" y="46.3">M1</text>
<text x="40.6" y="42.2">Pull UP rail:PMUIO1, VCC_3V3_S3</text>
<text x="40.6" y="44.7">Rate: TBD</text>
<text x="165.1" y="42.5">M0</text>
<text x="165.1" y="47.5">M2</text>
<text x="165.1" y="45">M1</text>
<text x="245.1" y="42.5">M0</text>
<text x="245.1" y="47.5">M2</text>
<text x="245.1" y="45">M1</text>
<text x="33" y="48.8">M2</text>
<text x="33" y="51.4">M3</text>
<text x="165.1" y="52.6">M0</text>
<text x="245.1" y="50.1">M3</text>
<text x="64.8" y="58.7">Slave</text>
<text x="85.1" y="58.7">Slave</text>
<text x="105.4" y="58.7">Slave</text>
<text x="165.1" y="57.7">M2</text>
<text x="165.1" y="55.2">M1</text>
<text x="245.1" y="57.7">M1</text>
<text x="245.1" y="55.2">M0</text>
<text x="33" y="64.1">M0</text>
<text x="40.6" y="62.5">Pull UP rail:VCCIO2, VCC_3V3_S0</text>
<text x="40.6" y="65.1">Rate: TBD</text>
<text x="165.1" y="62.8">M0</text>
<text x="165.1" y="65.3">M1</text>
<text x="238.8" y="65.1">(inner path)</text>
<text x="245.1" y="60.2">M2</text>
<text x="245.1" y="62.8">M3</text>
<text x="33" y="66.6">M1</text>
<text x="33" y="69.1">M2</text>
<text x="33" y="71.7">M3</text>
<text x="165.1" y="67.9">M2</text>
<text x="165.1" y="75.5">M1</text>
<text x="165.1" y="72.9">M0</text>
<text x="165.1" y="78">M2</text>
<text x="165.1" y="80.6">M3</text>
<text x="245.1" y="83.1">M1</text>
<text x="245.1" y="80.6">M0</text>
<text x="33" y="86.9">M1</text>
<text x="33" y="84.4">M0</text>
<text x="33" y="89.5">M2</text>
<text x="64.8" y="86.7">Slave</text>
<text x="85.1" y="86.7">Slave</text>
<text x="165.1" y="85.6">M0</text>
<text x="165.1" y="88.2">M1</text>
<text x="245.1" y="85.6">M2</text>
<text x="245.1" y="88.2">M3</text>
<text x="33" y="92">M3</text>
<text x="40.6" y="90.5">Pull UP rail:VCCIO5, VCC_1V8_S0</text>
<text x="40.6" y="93">Rate: TBD</text>
<text x="165.1" y="90.7">M2</text>
<text x="165.1" y="95.8">M0</text>
<text x="245.1" y="93.3">M0</text>
<text x="245.1" y="95.8">M1</text>
<text x="165.1" y="100.9">M2</text>
<text x="165.1" y="98.3">M1</text>
<text x="245.1" y="98.3">M2</text>
<text x="33" y="107.2">M1</text>
<text x="33" y="104.7">M0</text>
<text x="64.8" y="107">Slave</text>
<text x="85.1" y="107">Slave</text>
<text x="165.1" y="106">M0</text>
<text x="245.1" y="106">M1</text>
<text x="245.1" y="103.4">M0</text>
<text x="33" y="109.8">M2</text>
<text x="33" y="112.3">M3</text>
<text x="40.6" y="110.8">Pull UP rail:VCCIO5, VCC_1V8_S0</text>
<text x="40.6" y="113.3">Rate: TBD</text>
<text x="165.1" y="111">M2</text>
<text x="165.1" y="108.5">M1</text>
<text x="245.1" y="108.5">M2</text>
<text x="245.1" y="113.6">M0</text>
<text x="165.1" y="116.1">M0</text>
<text x="165.1" y="118.7">M1</text>
<text x="245.1" y="118.7">M2</text>
<text x="245.1" y="116.1">M1</text>
<text x="33" y="125">M0</text>
<text x="165.1" y="121.2">M2</text>
<text x="245.1" y="125">M0</text>
<text x="33" y="127.6">M1</text>
<text x="33" y="130.1">M2</text>
<text x="165.1" y="126.3">M0</text>
<text x="165.1" y="131.4">M2</text>
<text x="165.1" y="128.8">M1</text>
<text x="245.1" y="130.1">M2</text>
<text x="245.1" y="127.6">M1</text>
<text x="33" y="132.6">M3</text>
<text x="245.1" y="137.7">M1</text>
<text x="245.1" y="135.2">M0</text>
<text x="64.8" y="142.5">Slave</text>
<text x="245.1" y="140.3">M2</text>
<text x="33" y="147.9">M1</text>
<text x="33" y="145.3">M0</text>
<text x="40.6" y="146.3">Pull UP rail:VCCIO4, VCC_3V3_S0</text>
<text x="40.6" y="148.9">Rate: TBD</text>
<text x="33" y="153">M3</text>
<text x="33" y="150.4">M2</text>
<text x="33" y="165.7">M0</text>
<text x="33" y="173.3">M3</text>
<text x="33" y="168.2">M1</text>
<text x="33" y="170.7">M2</text>
<text x="33" y="186">M0</text>
<text x="166.4" y="180.6">M0</text>
<text x="166.4" y="184.4">M1</text>
<text x="33" y="188.5">M1</text>
<text x="33" y="191.1">M2</text>
<text x="33" y="193.6">M3</text>
<text x="40.6" y="203.5">Pull UP rail:VCCIO6, VCC_3V3_S0</text>
<text x="64.8" y="199.7">Slave</text>
<text x="275.3" y="198.5">Rockchip Electronics Co., Ltd</text>
<text x="40.6" y="206">Rate: TBD</text>
</g>
<g font-size="1.5" fill="#00f">
<text x="64.8" y="6.6">TP(Touch Panel)</text>
<text x="198.1" y="14.3">Debug UART</text>
<text x="198.1" y="15.8">Connector</text>
<text x="64.8" y="19.3">PMIC RK806S-5</text>
<text x="276.9" y="24.4">CODEC</text>
<text x="276.9" y="26">ES8388</text>
<text x="64.8" y="34.6">HUBS311</text>
<text x="85.1" y="34.6">HYM8563TS</text>
<text x="276.9" y="32">WIFI/BT</text>
<text x="276.9" y="33.6">Module</text>
<text x="64.8" y="54.9">ES8388</text>
<text x="85.1" y="54.9">ES7202</text>
<text x="105.4" y="54.9">GM8775C</text>
<text x="198.1" y="54.9">WIFI/BT Module</text>
<text x="276.9" y="60">VEDIO IN</text>
<text x="198.1" y="62.5">RS485</text>
<text x="276.9" y="61.5">RK628F</text>
<text x="64.8" y="82.8">CAM0</text>
<text x="85.1" y="82.8">CAM2</text>
<text x="276.9" y="95.5">ES7202</text>
<text x="64.8" y="103.2">CAM1</text>
<text x="85.1" y="103.2">RK628F</text>
<text x="64.8" y="138.7">ICM-42607-C</text>
<text x="64.8" y="195.9">HDMI TX</text>
</g>
<g font-size="1.5" fill="#f00">
<text x="71.1" y="10.5">Unknown</text>
<text x="171.4" y="15.5">PMUIO1</text>
<text x="171.4" y="13">Debug Port</text>
<text x="71.1" y="23.2">7bit: 0x23</text>
<text x="251.5" y="25.7">VCCIO2, 3.3V</text>
<text x="251.5" y="33.3">VCCIO3, 1.8V</text>
<text x="71.1" y="38.4">7bit: 0x4E</text>
<text x="91.4" y="38.4">7bit: 0x51</text>
<text x="171.4" y="53.6">BT UART</text>
<text x="71.1" y="58.7">7bit: 0x11</text>
<text x="91.4" y="58.7">7bit: 0x30</text>
<text x="111.8" y="58.7">7bit: 0x5A</text>
<text x="171.4" y="56.2">VCCIO3, VCC_1V8_S3</text>
<text x="171.4" y="61.3">RS485</text>
<text x="171.4" y="63.8">VCCIO1, VCCIO_SD_S0</text>
<text x="251.5" y="61.3">VCCIO2, 3.3V</text>
<text x="71.1" y="86.7">Unknown</text>
<text x="91.4" y="86.7">Unknown</text>
<text x="251.5" y="96.8">VCCIO2, 3.3V</text>
<text x="71.1" y="107">Unknown</text>
<text x="91.4" y="107">7bit: 0x51</text>
<text x="71.1" y="142.5">7bit: 0x68</text>
<text x="71.1" y="199.7">Unknown</text>
</g>
<g font-size="1.3">
<text x="259.5" y="201.5">Project:</text>
<text x="265.7" y="201.6">RK3576_AIOT_REF_SCH</text>
<text x="259.6" y="204">File:</text>
<text x="265.8" y="204.1">06.Lower-Speed Bus Map</text>
</g>
<g font-size=".9">
<text x="30.7" y=".9">5</text>
<text x="89.5" y=".9">4</text>
<text x="148.4" y=".9">3</text>
<text x="207.3" y=".9">2</text>
<text x="266.2" y=".9">1</text>
<text x=".3" y="28">D</text>
<text x="296" y="28">D</text>
<text x=".3" y="79.8">C</text>
<text x="296" y="79.8">C</text>
<text x=".3" y="131.7">B</text>
<text x="296" y="131.7">B</text>
<text x=".3" y="183.5">A</text>
<text x="296" y="183.5">A</text>
<text x="30.7" y="209.6">5</text>
<text x="89.5" y="209.6">4</text>
<text x="148.4" y="209.6">3</text>
<text x="207.3" y="209.6">2</text>
<text x="259.5" y="208.1">Designed by:</text>
<text x="259.6" y="206.2">Date:</text>
<text x="265.4" y="207.9">Wesley Huang Reviewed by:</text>
<text x="266.2" y="209.6">1</text>
<text x="266.5" y="206.2">Thursday, May 30, 2024</text>
<text x="284.9" y="207.9">Sheet:</text>
<text x="285" y="206.2">Rev:</text>
<text x="289.3" y="206.2">V1.1</text>
<text x="289.7" y="207.9">7</text>
<text x="291.3" y="207.9">of 65</text>
</g>
</svg>
